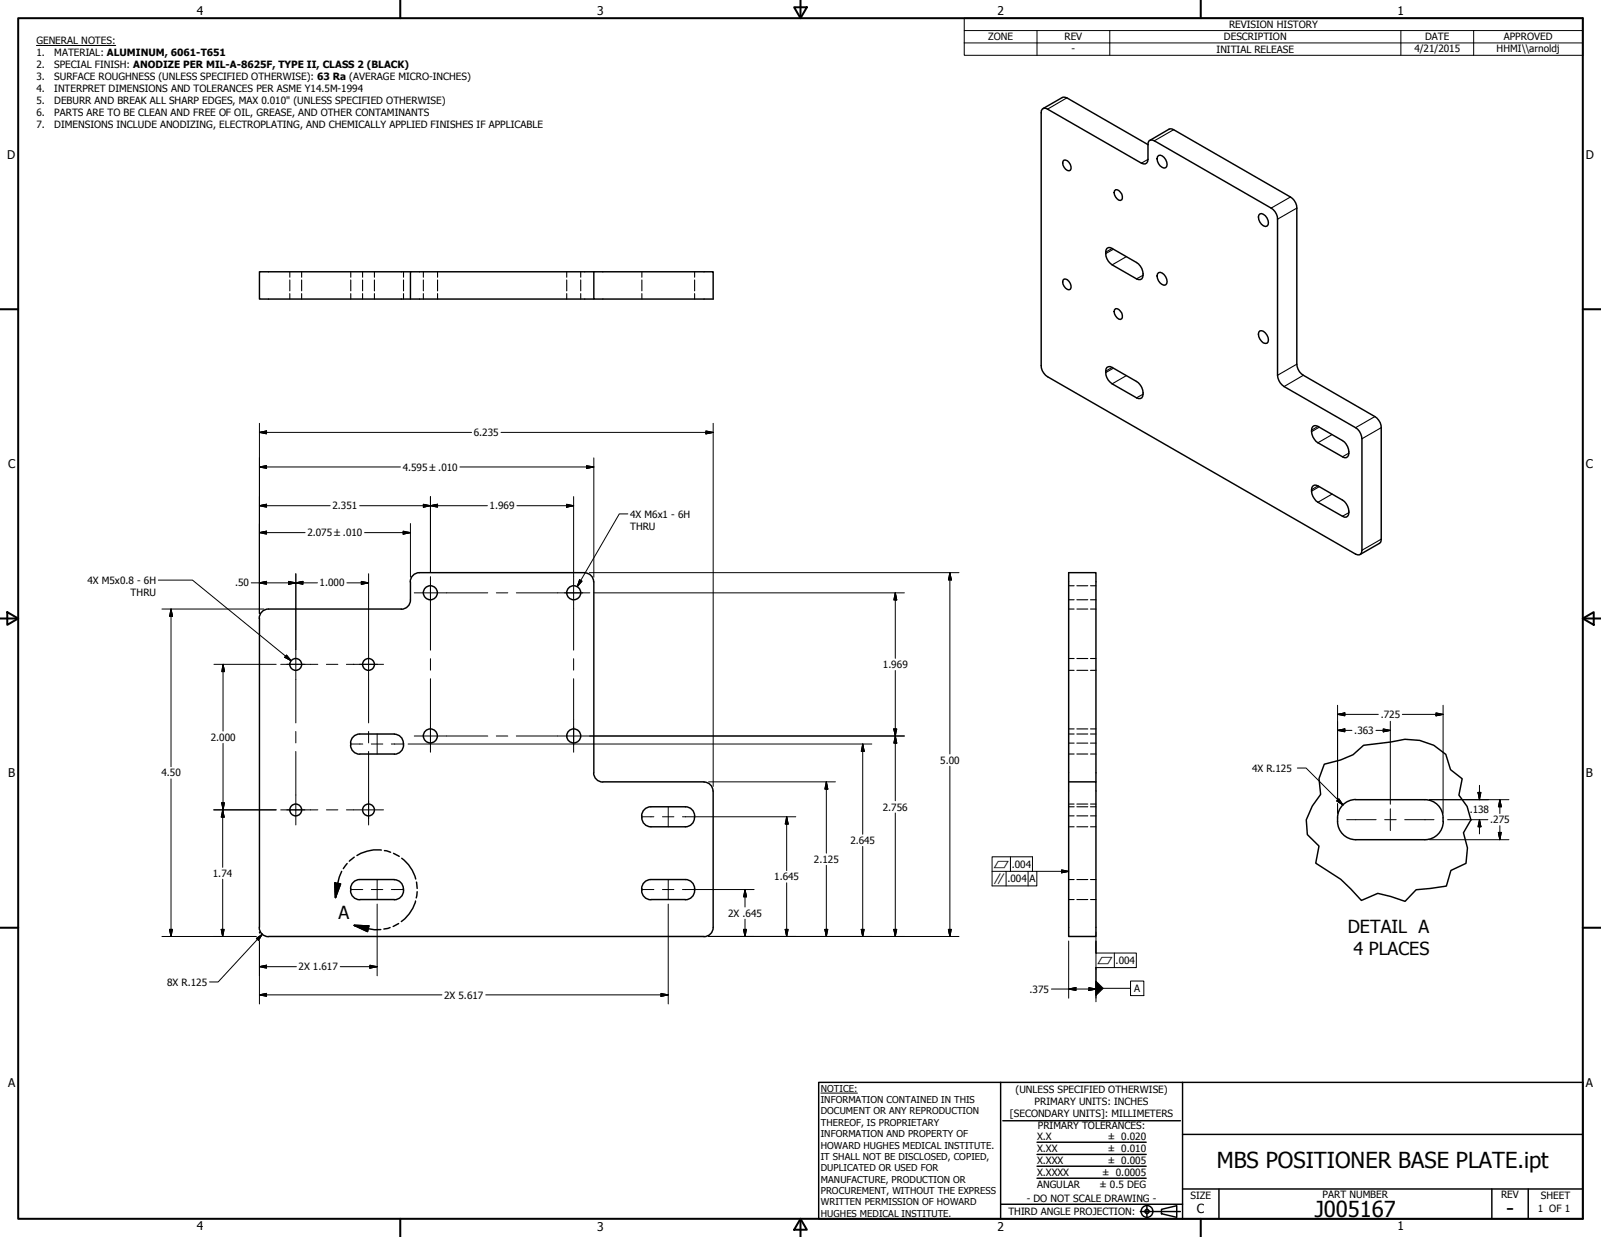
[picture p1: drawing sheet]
<svg xmlns="http://www.w3.org/2000/svg" width="559mm" height="432mm" viewBox="0 0 559 432" stroke-linecap="round" stroke-linejoin="round" font-family="sans-serif">
<!-- layer: Visible (ANSI) -->
<g fill="none" stroke="#000" stroke-width=".51">
<path d="M363.4 39.4v88.2M365.6 38.1l32.8 18.9M372.4 34.2l28.3 16.3v5.1M371 56.3l.4-.4a2.54 2.54 0 0 1 2.2 3.5 2.36 2.36 0 0 1-2.6-3.1zM402.9 49.1l40.8 23.5M404.4 54.3a2.83 2.83 0 0 1 2.4 4.2 2.83 2.83 0 0 1-2.4-4.2zM409.6 45.3l40.8 23.5M389 66.6l.4-.4a2.58 2.58 0 0 1 2.1 3.5 1.5 1.5 0 0 1-2.1-.9l-.4-.8zM439.7 74.7a2.83 2.83 0 0 1 2.5 4.2 2.83 2.83 0 0 1-2.5-4.2zM445.9 76.5v54.5M452.6 72.6v54.5a4.9 4.9 0 0 0 2.3 3.9l25 14.4M143.3 94.9h-52.7v9.5h116.7"/>
<path d="M207.3 94.9v9.5h41.6v-9.5h-105.6v9.5M371.4 97.4a2.54 2.54 0 0 1 2.2 3.6 2.36 2.36 0 0 1-2.6-3.2zM386 88v.5M388.2 92.5l8.5 4.8M388.2 86.7l8.5 4.9M399 95.5v.5M404.4 95.2a2.83 2.83 0 0 1 2.4 4.2 2.83 2.83 0 0 1-2.4-4.2zM389.4 107.8a2.58 2.58 0 0 1 2.1 3.5 1.5 1.5 0 0 1-2.1-1 1.8 1.8 0 0 1 0-2.5zM439.7 115.5a2.89 2.89 0 0 1 2.5 4.3 2.89 2.89 0 0 1-2.5-4.3zM365.6 131.5l107.5 61.9M386 129.5v.5M388.2 134l8.5 4.9"/>
<path d="M388.2 128.3l8.5 4.9M399 137v.5M448.2 134.9l24.9 14.4M457.8 150.2v.5M460 154.6l8.6 4.8M460 148.8l8.6 5M470.8 157.7v.5M475.4 153.2v38.9M482.1 149.3v38.9M457.8 170.9v.5M460 175.3l8.6 4.9M460 169.6l8.6 5"/>
<path d="M470.8 178.4v.5M204.1 200a3.1 3.1 0 0 1 3.1 3.1M204.1 199.9h-57.7a3.2 3.2 0 0 0-3.2 3.2M90.6 215.8v107.9M140.1 212.6h-46.4a3.2 3.2 0 0 0-3.2 3.2M143.3 203.1v6.4a3.2 3.2 0 0 1-3.3 3.2M207.3 203.1v66.6M122.4 259.4v.6M137.6 256.3a3.1 3.1 0 0 1 3.2 3.1M137.7 256.2h-12.1a3.2 3.2 0 0 0-3.2 3.2M140.8 259.4a3.3 3.3 0 0 1-3.2 3.9M122.4 260.1a3.2 3.2 0 0 0 3.2 3.2"/>
<path d="M125.6 263.2h12.1M207.2 269.8a3.2 3.2 0 0 0 3.2 3.2M210.4 272.9l35.3 .1a3.1 3.1 0 0 1 3.2 3.1M248.9 276.1v47.7a3.2 3.2 0 0 1-3.2 3.2M373 272.9h9.5v54h-9.5v-127h9.5v73M473.2 279.1h24.2a6.5 6.5 0 0 1 6.3 7.7M473.2 279.1a6.4 6.4 0 0 0-6.3 6.4M227.2 281.6a3.5 3.5 0 0 0-3.2 3.5 3.5 3.5 0 0 0 3.2 3.5M227.2 281.6h12a3.3 3.3 0 0 1 3.2 3.8M242.4 285.5a3.1 3.1 0 0 1-3.2 3.1h-12M466.9 285.5a6.6 6.6 0 0 0 6.3 7.6h24.2a6.4 6.4 0 0 0 6.3-6.4M122.4 310.9a3.2 3.2 0 0 0 3.2 3.2l12.1-.1"/>
<path d="M122.4 310.2v.6M137.6 307.1a3.1 3.1 0 0 1 3.2 3.1M137.7 307h-12.1a3.2 3.2 0 0 0-3.2 3.2M140.8 310.2v.6M140.8 310.9a3.2 3.2 0 0 1-3.2 3.2M224 310.9a3.2 3.2 0 0 0 3.2 3.2M227.2 307a3.2 3.2 0 0 0-3.2 3.8M227.2 307h12a3.3 3.3 0 0 1 3.2 3.8M242.4 310.9a3.2 3.2 0 0 1-3.2 3.2l-12-.1M90.5 323.8a3.2 3.2 0 0 0 3.2 3.2M93.7 326.9h152"/>
<circle cx="150.2" cy="206.9" r="2.44"/>
<circle cx="200.2" cy="206.9" r="2.44"/>
<circle cx="103.2" cy="231.9" r="2.06"/>
<circle cx="128.6" cy="231.9" r="2.06"/>
<circle cx="150.2" cy="256.9" r="2.44"/>
<circle cx="200.2" cy="256.9" r="2.44"/>
<circle cx="103.2" cy="282.7" r="2.06"/>
<circle cx="128.6" cy="282.7" r="2.06"/>
</g>
<!-- layer: Hidden (ANSI) -->
<g fill="none" stroke="#000" stroke-width=".38">
<path d="M101.2 94.9v1.9M101.2 97.7v3.8M105.3 94.9v1.9M105.3 97.7v3.8M122.4 94.9v1.9M122.4 97.7v3.8M126.6 94.9v1.9M126.6 97.7v3.8M130.7 94.9v1.9M130.7 97.7v3.8M140.8 94.9v1.9M140.8 97.7v3.8"/>
<path d="M147.8 94.9v1.9M147.8 97.7v3.8M152.7 94.9v1.9M152.7 97.7v3.8M197.8 94.9v1.9M197.8 97.7v3.8M202.7 94.9v1.9M202.7 97.7v3.8M224 94.9v1.9M224 97.7v3.8M242.4 94.9v1.9M242.4 97.7v3.8"/>
<path d="M101.2 102.5v1.9M105.3 102.5v1.9M122.4 102.5v1.9M126.6 102.5v1.9M130.7 102.5v1.9M140.8 102.5v1.9M147.8 102.5v1.9M152.7 102.5v1.9M197.8 102.5v1.9M202.7 102.5v1.9M224 102.5v1.9M242.4 102.5v1.9"/>
<path d="M373 212.6h1.9M373 209.4h1.9M373 204.5h1.9M375.9 212.6h3.8M375.9 209.4h3.8M375.9 204.5h3.8M380.6 212.6h1.9M380.6 209.4h1.9M380.6 204.5h1.9M373 234h1.9M373 229.9h1.9M375.9 234h3.8"/>
<path d="M375.9 229.9h3.8M380.6 234h1.9M380.6 229.9h1.9M373 256.2h1.9M373 259.4h1.9M373 254.4h1.9M375.9 256.2h3.8M375.9 259.4h3.8M375.9 254.4h3.8M380.6 256.2h1.9M380.6 259.4h1.9M380.6 254.4h1.9"/>
<path d="M373 263.2h1.9M375.9 263.2h3.8M380.6 263.2h1.9M373 288.6h1.9M373 281.6h1.9M373 284.8h1.9M373 280.7h1.9M375.9 288.6h3.8M375.9 281.6h3.8M375.9 284.8h3.8M375.9 280.7h3.8M380.6 288.6h1.9"/>
<path d="M380.6 281.6h1.9M380.6 284.8h1.9M380.6 280.7h1.9M373 314h1.9M373 307h1.9M375.9 314h3.8M375.9 307h3.8M380.6 314h1.9M380.6 307h1.9"/>
</g>
<!-- layer: Visible Narrow (ANSI) -->
<g fill="none" stroke="#000" stroke-width=".38">
<path d="M372.4 34.2l-6.8 3.9M400.7 55.6l-2.3 1.4M409.6 45.3l-6.7 3.8M450.4 68.8l-6.7 3.8M452.6 72.6l-6.7 3.9M388.2 86.7l-2.2 1.3M388.6 87l-2.6 1.5M393.1 89.6l-4.9 2.9M399 96.1l-2.3 1.2M388.2 128.3l-2.2 1.2M388.6 128.5l-2.6 1.5M393.1 131.1l-4.9 2.9"/>
<path d="M399 137.6l-2.3 1.3M452.6 127.1l-6.7 3.9M454.9 131l-6.7 3.9M460 148.8l-2.2 1.4M460.5 149.1l-2.7 1.6M464.9 151.7l-4.9 2.9M470.8 158.2l-2.2 1.2M479.9 145.4l-6.8 3.9M482.1 149.3l-6.7 3.9M460 169.6l-2.2 1.3M460.5 169.9l-2.7 1.5M464.9 172.5l-4.9 2.8"/>
<path d="M470.8 178.9l-2.2 1.3M482.1 188.2l-6.7 3.9"/>
</g>
<g fill="none" stroke="#000" stroke-width=".51">
<path d="M365.6 38.1l-1.3-.3-.8 .8-.1 .8M372.4 34.2l-1.6-.2-6.8 3.9M400.7 55.6a1.42 1.42 0 0 1-.7 1.5 1.42 1.42 0 0 1-1.6-.1M402.9 49.1a1.37 1.37 0 0 0-1.6-.1 1.37 1.37 0 0 0-.6 1.5M409.6 45.3l-.5-.3-1 .1-6.8 3.9M443.7 72.6a4.5 4.5 0 0 1 2.2 3.9M450.4 68.8a4.5 4.5 0 0 1 2.2 3.8M386 88.5a4.8 4.8 0 0 0 2.2 4M388.2 86.7l-.7-.3a1.3 1.3 0 0 0-1.5 1.6M396.7 91.6a5.1 5.1 0 0 1 2.3 3.9M399 96l-.2 .8a1.35 1.35 0 0 1-2.1 .5M363.4 127.6a4.6 4.6 0 0 0 2.2 3.9"/>
<path d="M386 130a4.8 4.8 0 0 0 2.2 4M388.2 128.3a1.36 1.36 0 0 0-1.6-.2 1.36 1.36 0 0 0-.6 1.4M396.7 133.2a5.1 5.1 0 0 1 2.3 3.8M399 137.5l-.2 .8a1.35 1.35 0 0 1-2.1 .6M445.9 131a5.1 5.1 0 0 0 2.3 3.9M457.8 150.7a5 5 0 0 0 2.2 3.9M460 148.8a1.38 1.38 0 0 0-1.6-.1 1.38 1.38 0 0 0-.6 1.5M468.6 153.8a4.9 4.9 0 0 1 2.2 3.9M470.8 158.2a1.36 1.36 0 0 1-.7 1.4 1.36 1.36 0 0 1-1.5-.2M473.1 149.3a4.8 4.8 0 0 1 2.3 3.9M479.9 145.4a4.8 4.8 0 0 1 2.2 3.9M457.8 171.4a5 5 0 0 0 2.2 3.9"/>
<path d="M460 169.6a1.38 1.38 0 0 0-1.6-.1 1.38 1.38 0 0 0-.6 1.4M468.6 174.6a4.9 4.9 0 0 1 2.2 3.8M470.8 178.9a1.36 1.36 0 0 1-.7 1.5 1.36 1.36 0 0 1-1.5-.2M475.4 192.1l-.5 1.3-.4 .3-1.4-.3M482.1 188.2l-.3 1.2-.3 .3-6.8 3.8"/>
</g>
<!-- layer: Break Line (ANSI) -->
<path d="M462.2 266.8l5.7-1.5 4.3-1.8 3.7-3.3 9.5-1.2a18.9 18.9 0 0 1 19.2 4.3l1.7 5.4 4 3.1-1.1 5.8 2.9 3.9 1.3 4.7-2.6 4.5 1.4 5.3-.5 5.4-5.3 2.4-1.6 5.5-10.5 1.3-3.9 4-5-1.7-4.5-1.1-5.7 2.5-7.2-7.3-8.8-5.7 1.2-6-4.1-4-.4-5.1 2.1-4.8 2.9-4.1-.5-5.5z" fill="none" stroke="#000" stroke-width=".51"/>
<!-- layer: Detail Boundary (ANSI) -->
<g fill="none" stroke="#000" stroke-width=".51">
<path d="M123.6 299.2l-1.7 1.4M133.1 296.7a12.7 12.7 0 0 0-8.5 1.9M134.2 296.9l2.1 .6M137.4 297.9l1.9 1.1M140.2 299.6a12.8 12.8 0 0 1 4.9 7.2M116.9 308.2l2 .3-1.8 4.8zM119.3 304.2l-1.4 4.2-.8 4.9M121.2 301.4l-1.4 1.8M145 314.5a12.6 12.6 0 0 1-4.9 7.2M145.4 307.9l.2 2.2M145.6 311.3l-.3 2.1M123.6 323l5.1 .2-.4 2z"/>
<path d="M123.6 323l7.1 1.5h2.2M136.1 323.8l-2.1 .5M139.1 322.4l-1.9 1"/>
</g>
<path d="M116.9 308.2l.2 5.1zM116.9 308.2l2 .3-1.8 4.8zM123.6 323l5.1 .2zM123.6 323l5.1 .2-.4 2z" fill="#000" stroke="#000" stroke-width=".51"/>
<!-- layer: Border (ANSI) -->
<g fill="none" stroke="#000" stroke-width=".7">
<path d="M6.3 6.3h546.1v419.1h-546.1zM139.7 0v6.3M277.2 2.5h4.4l-2.2 3.8zM279.4 0v6.3M419.1 0v6.3M0 107.9h6.3M552.4 107.9h6.4M0 215.9h6.3M2.5 213.7l3.8 2.2-3.8 2.2zM552.4 215.9l3.9-2.2v4.4zM552.4 215.9h6.4M0 323.8h6.3"/>
<path d="M552.4 323.8h6.4M139.7 425.4v6.4M279.4 425.4l2.2 3.9h-4.4zM279.4 425.4v6.4M419.1 425.4v6.4"/>
</g>
<!-- layer: Title (ANSI) -->
<g fill="none" stroke="#000" stroke-width=".51">
<path d="M285.8 377.8h266.6v47.6h-266.6zM349.2 377.8v47.6M412.7 377.8v47.6M350 391.2h62M361.9 398.7h38.1M412.7 396h139.7M361.9 411.3h38.1M361.9 407.1h38.1M361.9 403h38.1M412.7 415h139.7M425.4 415v10.4M520.7 415v10.4"/>
<path d="M533.4 415v10.4M349.2 420.4h63.5M398 422.9h14M400.3 420.6v4.6M405.4 422.1l5.3-1.2v4l-5.3-1.2z"/>
<circle cx="400.3" cy="422.9" r="2.06"/>
<circle cx="400.3" cy="422.9" r=".73"/>
</g>
<path d="M286.5 381.6h12.8" fill="none" stroke="#000" stroke-width=".35"/>
<!-- layer: Symbol (ANSI) -->
<g fill="none" stroke="#000" stroke-width=".35">
<path d="M12.7 15.9h27.7M336.5 10.7v-4.4h215.9v4.4M336.5 15h215.9M361.9 10.7v8.6M387.3 10.7v8.6M488.9 10.7v8.6M514.3 10.7v8.6M552.4 10.7h-215.9v4.3M552.4 10.7v8.6h-215.9v-4.3M219.1 179.4h-2.9l-14.7 25.4M55.2 202.5h12l34.4 28.1M202.3 202.4l.8 .5-1.6 1.9z"/>
<path d="M100 228.7l1.6 1.9-2.2-1.2zM352.7 299.1v5.1M346.3 304.2h15.6v5h-15.6v-10.1h14.1v5.1M351.2 304.2v5M358.8 304.2v5M361.9 304.2h11.1M370.5 303.7l2.5 .5-2.5 .5zM382.5 332.7h14.1v5.1h-14.1zM382.5 325.3v7.4M382.5 337.8v11.9M388.9 332.7v5.1M385.1 345h9.5"/>
<path d="M394.6 342.5h4.6v5h-4.6z"/>
</g>
<!-- layer: Dimension (ANSI) -->
<g fill="none" stroke="#000" stroke-width=".35">
<path d="M90.6 150.9l2.4-.5v1zM90.6 147.8v66.4M90.6 150.9h74M174.9 150.9h74M207.3 159.8v41.7M246.4 150.4l2.5 .5-2.5 .5zM248.9 147.8v126.7M90.6 163l2.4-.4v.9zM90.6 176.5l2.4-.5v1zM90.6 163h49.2M90.6 176.5h24.7M125.5 176.5h44.6"/>
<path d="M147.8 176l2.4 .5-2.4 .5zM150.2 176.5l2.5-.5v1zM150.2 173.4v26.3M160.5 163h46.8M180.4 176.5h19.8M197.7 176l2.5 .5-2.5 .5zM200.2 173.4v27.9M204.7 162.6l2.6 .4-2.6 .5zM90.6 185.9l2.4-.5v1zM90.6 185.9h15.9M127.3 185.9h16M140.7 185.4l2.6 .5-2.6 .5z"/>
<path d="M143.3 182.8v18.7M205.7 199.9h129M331.5 199.9l.5 2.5h-1zM331.5 199.9v63.3M56.5 212.6h35.6M59.7 212.6l.5 2.5h-1zM59.7 212.6v55.1M87.7 203.5h23.1M90.6 203.5l2.4-.6v1.1zM100.7 202.9l2.6 .6-2.6 .5zM103.3 203.5l2.4-.6v1.1zM103.3 200.3v26.4"/>
<path d="M121.1 203.5h7.6M126.1 202.9l2.6 .6-2.6 .5zM128.7 200.3v26.4M207.5 206.9h108.2M312.5 206.9l.5 2.5h-1zM312.5 206.9v22.9M74.7 231.9h21.7M77.9 231.9l.5 2.5h-1zM77.9 231.9v23.3M312.5 234.1v45.4M77.9 259.5v23.2M142.4 259.7h7.7"/>
<path d="M150.4 259.7h49.8M200.3 259.7h104M205.9 256.9h109.8M301.1 259.7l.5 2.6h-1zM301.1 259.7v31.5M312 254.4h1l-.5 2.5zM312.5 256.9l.5 2.5h-1zM466.9 249.4l2.5-.5v1zM466.9 255l2.5-.6v1.1zM466.9 249.4h14.2M466.9 246.2v33.3M466.9 255h5"/>
<path d="M480.3 255h5M482.8 254.4l2.5 .6-2.5 .5zM485.3 251.8v28.9M489.5 249.4h14.2M501.2 248.9l2.5 .5-2.5 .5zM503.7 246.2v37.7M59.7 271.9v55M247.3 272.9h44.3M288.4 272.9l.5 2.6h-1zM288.4 272.9v24.9M331.5 267.5v59.4M452.8 268.1h3.1l12.9 12.9"/>
<path d="M467.3 278.8l1.5 2.2-2.2-1.4zM498.9 279.1h27.8M515.9 276.6h1l-.5 2.5zM516.4 274.1v5M523.5 279.1l.5 2.5h-1zM523.5 279.1v4.9M74.5 282.7h21.9M77.4 280.2h1l-.5 2.5zM77.7 282.7l.5 2.5h-1zM77.7 282.7v20.1M242.4 285.1h35.3M274.6 285.1l.5 2.6h-1z"/>
<path d="M274.6 285.1v18.8M301.1 295.5v31.4M312.5 283.8v43.1M466.9 280.5v3.4M498.9 293.1h27.8M505.3 286.1h14M516.4 286.1l.5 2.5h-1zM516.4 286.1v5M523 290.6h1l-.5 2.5zM523.5 288.2v4.9M77.7 306.9v20M131.6 315.6v25"/>
<path d="M233.2 315.6v34.9M242.4 310.5h20.8M260 310.5l.5 2.6h-1zM260 310.5v6.1M274.6 308.2v18.7M288.4 302.1v24.8M56.5 326.9h32.9M59.2 324.4h1l-.5 2.5zM77.2 324.4h1l-.5 2.5zM89.5 327.6l2.1-1.5-1.4 2.1zM90.6 337.4l2.4-.5v1zM90.6 325.3v.4"/>
<path d="M90.6 328.4v22.1M90.6 337.4h12.8M91.6 326.1l-15.5 16.7h-2.9M118.7 337.4h12.9M129.1 336.9l2.5 .5-2.5 .5zM247.3 326.9h87.4M259.5 324.4h1l-.5 2.5zM260 320.9v6M274.1 324.4h1l-.5 2.5zM287.9 324.4h1l-.5 2.5zM300.6 324.4h1l-.5 2.5zM312 324.4h1l-.5 2.5z"/>
<path d="M331 324.4h1l-.5 2.5zM373 328.5v19.9M382.5 328.5v4.2M382.5 337.8v10.6M90.6 347.3l2.4-.5v1zM90.6 347.3h63.6M169.5 347.3h63.7M230.7 346.8l2.5 .5-2.5 .5zM367 345.2h15.5M373 345.2l2.5-.5v1.1zM380 344.7l2.5 .5-2.5 .6z"/>
</g>
<g fill="#000" stroke="#000" stroke-width=".35">
<path d="M90.6 150.9l2.4-.5zM90.6 150.9l2.4-.5v1zM246.4 151.4l2.5-.5zM246.4 150.4l2.5 .5-2.5 .5zM90.6 163l2.4-.4zM90.6 163l2.4-.4v.9zM90.6 176.5l2.4-.5zM90.6 176.5l2.4-.5v1zM147.8 177l2.4-.5zM147.8 176l2.4 .5-2.4 .5zM150.2 176.5l2.5-.5zM150.2 176.5l2.5-.5v1z"/>
<path d="M197.7 177l2.5-.5zM197.7 176l2.5 .5-2.5 .5zM204.7 163.5l2.6-.5zM204.7 162.6l2.6 .4-2.6 .5zM90.6 185.9l2.4-.5zM90.6 185.9l2.4-.5v1zM140.7 186.4l2.6-.5zM140.7 185.4l2.6 .5-2.6 .5zM59.7 212.6l.5 2.5zM59.7 212.6l.5 2.5h-1zM90.6 203.5l2.4-.6zM90.6 203.5l2.4-.6v1.1z"/>
<path d="M100.7 204l2.6-.5zM100.7 202.9l2.6 .6-2.6 .5zM103.3 203.5l2.4-.6zM103.3 203.5l2.4-.6v1.1zM126.1 204l2.6-.5zM126.1 202.9l2.6 .6-2.6 .5zM312.5 206.9l.5 2.5zM312.5 206.9l.5 2.5h-1zM331.5 199.9l.5 2.5zM331.5 199.9l.5 2.5h-1zM77.9 231.9l.5 2.5zM77.9 231.9l.5 2.5h-1z"/>
<path d="M312 254.4l.5 2.5zM312 254.4h1l-.5 2.5zM312.5 256.9l.5 2.5zM312.5 256.9l.5 2.5h-1zM466.9 249.4l2.5-.5zM466.9 249.4l2.5-.5v1zM466.9 255l2.5-.6zM466.9 255l2.5-.6v1.1zM482.8 255.5l2.5-.5zM482.8 254.4l2.5 .6-2.5 .5zM501.2 249.9l2.5-.5zM501.2 248.9l2.5 .5-2.5 .5z"/>
<path d="M288.4 272.9l.5 2.6zM288.4 272.9l.5 2.6h-1zM301.1 259.7l.5 2.6zM301.1 259.7l.5 2.6h-1zM466.6 279.6l2.2 1.4zM467.3 278.8l1.5 2.2-2.2-1.4zM515.9 276.6l.5 2.5zM515.9 276.6h1l-.5 2.5zM77.4 280.2l.5 2.5zM77.4 280.2h1l-.5 2.5zM77.7 282.7l.5 2.5zM77.7 282.7l.5 2.5h-1z"/>
<path d="M274.6 285.1l.5 2.6zM274.6 285.1l.5 2.6h-1zM516.4 286.1l.5 2.5zM516.4 286.1l.5 2.5h-1zM523 290.6l.5 2.5zM523 290.6h1l-.5 2.5zM523.5 279.1l.5 2.5zM523.5 279.1l.5 2.5h-1zM260 310.5l.5 2.6zM260 310.5l.5 2.6h-1zM59.2 324.4l.5 2.5zM59.2 324.4h1l-.5 2.5z"/>
<path d="M77.2 324.4l.5 2.5zM77.2 324.4h1l-.5 2.5zM91.6 326.1l-1.4 2.1zM89.5 327.6l2.1-1.5-1.4 2.1zM90.6 337.4l2.4-.5zM90.6 337.4l2.4-.5v1zM129.1 337.9l2.5-.5zM129.1 336.9l2.5 .5-2.5 .5zM259.5 324.4l.5 2.5zM259.5 324.4h1l-.5 2.5zM274.1 324.4l.5 2.5zM274.1 324.4h1l-.5 2.5z"/>
<path d="M287.9 324.4l.5 2.5zM287.9 324.4h1l-.5 2.5zM300.6 324.4l.5 2.5zM300.6 324.4h1l-.5 2.5zM312 324.4l.5 2.5zM312 324.4h1l-.5 2.5zM331 324.4l.5 2.5zM331 324.4h1l-.5 2.5zM90.6 347.3l2.4-.5zM90.6 347.3l2.4-.5v1zM230.7 347.8l2.5-.5zM230.7 346.8l2.5 .5-2.5 .5z"/>
<path d="M373 345.2l2.5-.5zM373 345.2l2.5-.5v1.1zM380 345.8l2.5-.6zM380 344.7l2.5 .5-2.5 .6z"/>
</g>
<!-- layer: Center Mark (ANSI) -->
<path d="M150.2 203.8v6.3M197 206.9h6.4M100.1 231.9h6.3M125.5 231.9h6.3M150.2 253.7v6.4M200.2 253.7v6.4M128.7 279.5v6.4M100.1 282.7h6.3" fill="none" stroke="#000" stroke-width=".35"/>
<!-- layer: Centerline (ANSI) -->
<g fill="none" stroke="#000" stroke-width=".35">
<path d="M144.6 206.9h25.6M150.2 201.3v25.6M173.2 206.9h4M180.2 206.9h25.7M200.2 201.3v25.6M98 231.9h12.9M103.3 226.7v25.6M113.9 231.9h4M120.9 231.9h13M128.7 226.7v25.6M150.2 229.9v4M150.2 236.9v25.7"/>
<path d="M200.2 229.9v4M200.2 236.9v25.7M103.3 255.3v4M122.4 259.7h4.2M128.7 255.3v4M129.6 259.7h4M131.6 256.2v7M136.6 259.7h4.2M144.6 256.9h25.6M173.2 256.9h4M180.2 256.9h25.7M103.3 262.3v25.7"/>
<path d="M128.7 262.3v25.7M98 282.7h12.9M113.9 282.7h4M120.9 282.7h13M224 285.1h4.2M231.2 285.1h4M233.2 281.6v7M238.2 285.1h4.2M470 286.1h10.3M483.3 286.1h4M485.3 282.3v7.6M490.3 286.1h10.2"/>
<path d="M122.4 310.5h4.2M129.6 310.5h4M131.6 307v7M136.6 310.5h4.2M224 310.5h4.2M231.2 310.5h4M233.2 307v7M238.2 310.5h4.2"/>
</g>
<!-- layer: Symbol (ANSI) -->
<path d="M202.3 202.4l-.8 2.4zM202.3 202.4l.8 .5-1.6 1.9zM99.4 229.4l2.2 1.2zM100 228.7l1.6 1.9-2.2-1.2zM370.5 304.7l2.5-.5zM370.5 303.7l2.5 .5-2.5 .5zM382.5 342.5v5zM382.5 342.5l2.6 2.5-2.6 2.5z" fill="#000" stroke="#000" stroke-width=".35"/>
<g font-size="7.7">
<text x="424.7" y="407.6">MBS POSITIONER BASE PLATE.ipt</text>
<text x="458.9" y="424.8">J005167</text>
<text x="525.7" y="424.4">-</text>
</g>
<g font-size="6.3">
<text x="118.2" y="320.7">A</text>
<text x="470.4" y="325.8">DETAIL A</text>
<text x="472.4" y="333.2">4 PLACES</text>
</g>
<text font-size="4.4" x="417.8" y="423.5">C</text>
<g font-size="4.2">
<text x="68.7" y="5.3">4</text>
<text x="208.4" y="5.3">3</text>
<text x="348.1" y="5.3">2</text>
<text x="487.8" y="5.3">1</text>
<text x="2.5" y="55.5">D</text>
<text x="553.5" y="55.5">D</text>
<text x="2.8" y="163.4">C</text>
<text x="553.5" y="163.4">C</text>
<text x="2.9" y="271.4">B</text>
<text x="553.5" y="271.4">B</text>
<text x="2.8" y="379.3">A</text>
<text x="553.5" y="379.3">A</text>
<text x="68.7" y="429.5">4</text>
<text x="208.4" y="429.6">3</text>
<text x="348.1" y="429.6">2</text>
<text x="487.8" y="429.5">1</text>
</g>
<g font-size="3.5">
<text x="429" y="9.8">REVISION HISTORY</text>
<text x="12.7" y="15.3">GENERAL NOTES:</text>
<text x="344.9" y="14.1">ZONE</text>
<text x="371.5" y="14.1">REV</text>
<text x="427.2" y="14.1">DESCRIPTION</text>
<text x="497.4" y="14.1">DATE</text>
<text x="524.9" y="14.1">APPROVED</text>
<text x="12.7" y="19.5">1.</text>
<text x="12.7" y="23.7">2.</text>
<text x="18.9" y="19.5">MATERIAL: ALUMINUM, 6061-T651</text>
<text x="18.9" y="23.7">SPECIAL FINISH: ANODIZE PER MIL-A-8625F, TYPE II, CLASS 2 (BLACK)</text>
<text x="374" y="18.3">-</text>
<text x="424.6" y="18.4">INITIAL RELEASE</text>
<text x="493.6" y="18.2">4/21/2015</text>
<text x="522.4" y="18.1">HHMI\\arnoldj</text>
<text x="12.7" y="27.8">3.</text>
<text x="18.9" y="27.8">SURFACE ROUGHNESS (UNLESS SPECIFIED OTHERWISE): 63 Ra (AVERAGE MICRO-INCHES)</text>
<text x="12.7" y="32">4.</text>
<text x="18.9" y="32">INTERPRET DIMENSIONS AND TOLERANCES PER ASME Y14.5M-1994</text>
<text x="12.7" y="36.2">5.</text>
<text x="12.7" y="40.4">6.</text>
<text x="18.9" y="36.2">DEBURR AND BREAK ALL SHARP EDGES, MAX 0.010&quot; (UNLESS SPECIFIED OTHERWISE)</text>
<text x="18.9" y="40.4">PARTS ARE TO BE CLEAN AND FREE OF OIL, GREASE, AND OTHER CONTAMINANTS</text>
<text x="12.7" y="44.6">7.</text>
<text x="18.9" y="44.6">DIMENSIONS INCLUDE ANODIZING, ELECTROPLATING, AND CHEMICALLY APPLIED FINISHES IF APPLICABLE</text>
<text x="165.4" y="152.2">6.235</text>
<text x="140.6" y="164.3">4.595 ±.010</text>
<text x="116" y="177.8">2.351</text>
<text x="170.9" y="177.8">1.969</text>
<text x="219.9" y="180.7">4X M6x1 - 6H</text>
<text x="219.9" y="185.1">THRU</text>
<text x="107.3" y="187.2">2.075 ±.010</text>
<text x="30.5" y="203.8">4X M5x0.8 - 6H</text>
<text x="45.6" y="208.2">THRU</text>
<text x="82" y="204.7">.50</text>
<text x="111.6" y="204.7">1.000</text>
<text x="308.2" y="233.2">1.969</text>
<text x="481.9" y="250.6">.725</text>
<text x="472.7" y="256.2">.363</text>
<text x="73.5" y="258.6">2.000</text>
<text x="328.2" y="266.6">5.00</text>
<text x="437" y="269.4">4X R.125</text>
<text x="56.3" y="271">4.50</text>
<text x="308.1" y="283">2.756</text>
<text x="513" y="283.9">.138</text>
<text x="520.1" y="287.4">.275</text>
<text x="296.8" y="294.6">2.645</text>
<text x="284.1" y="301.2">2.125</text>
<text x="353.1" y="302.9">.004</text>
<text x="74.3" y="306.1">1.74</text>
<text x="270.3" y="307.3">1.645</text>
<text x="351.6" y="308">.004</text>
<text x="359.3" y="308">A</text>
<text x="254.1" y="320">2X .645</text>
<text x="104.2" y="338.7">2X 1.617</text>
<text x="389.4" y="336.5">.004</text>
<text x="58.4" y="344">8X R.125</text>
<text x="359.3" y="346.5">.375</text>
<text x="395.9" y="346.3">A</text>
<text x="155" y="348.6">2X 5.617</text>
<text x="354.5" y="381.6">(UNLESS SPECIFIED OTHERWISE)</text>
<text x="352.5" y="390">[SECONDARY UNITS]: MILLIMETERS</text>
<text x="361.1" y="385.8">PRIMARY UNITS: INCHES</text>
<text x="362.3" y="394.1">PRIMARY TOLERANCES:</text>
<text x="361.9" y="397.9">X.X</text>
<text x="386.7" y="398">± 0.020</text>
<text x="361.9" y="402.1">X.XX</text>
<text x="361.9" y="406.3">X.XXX</text>
<text x="386.7" y="402.1">± 0.010</text>
<text x="386.7" y="406.3">± 0.005</text>
<text x="361.9" y="410.5">X.XXXX</text>
<text x="384.7" y="410.5">± 0.0005</text>
<text x="358.4" y="419.7">- DO NOT SCALE DRAWING -</text>
<text x="361.9" y="414.6">ANGULAR</text>
<text x="383.8" y="414.7">± 0.5 DEG</text>
<text x="415.5" y="418.4">SIZE</text>
<text x="461.6" y="418.3">PART NUMBER</text>
<text x="523.9" y="418.3">REV</text>
<text x="537.8" y="418.4">SHEET</text>
<text x="352" y="424.2">THIRD ANGLE PROJECTION:</text>
<text x="536.7" y="423.2">1 OF 1</text>
</g>
<g font-size="3.3">
<text x="346.7" y="302.8">⏥</text>
<text x="346.7" y="308.5">∥</text>
<text x="383" y="336.4">⏥</text>
<text x="286.5" y="381.1">NOTICE:</text>
<text x="286.5" y="385">INFORMATION CONTAINED IN THIS</text>
<text x="286.5" y="389">DOCUMENT OR ANY REPRODUCTION</text>
<text x="286.5" y="392.9">THEREOF, IS PROPRIETARY</text>
<text x="286.5" y="396.9">INFORMATION AND PROPERTY OF</text>
<text x="286.5" y="400.9">HOWARD HUGHES MEDICAL INSTITUTE.</text>
<text x="286.5" y="404.9">IT SHALL NOT BE DISCLOSED, COPIED,</text>
<text x="286.5" y="408.9">DUPLICATED OR USED FOR</text>
<text x="286.5" y="412.8">MANUFACTURE, PRODUCTION OR</text>
<text x="286.5" y="416.8">PROCUREMENT, WITHOUT THE EXPRESS</text>
<text x="286.5" y="420.8">WRITTEN PERMISSION OF HOWARD</text>
<text x="286.5" y="424.8">HUGHES MEDICAL INSTITUTE.</text>
</g>
</svg>
